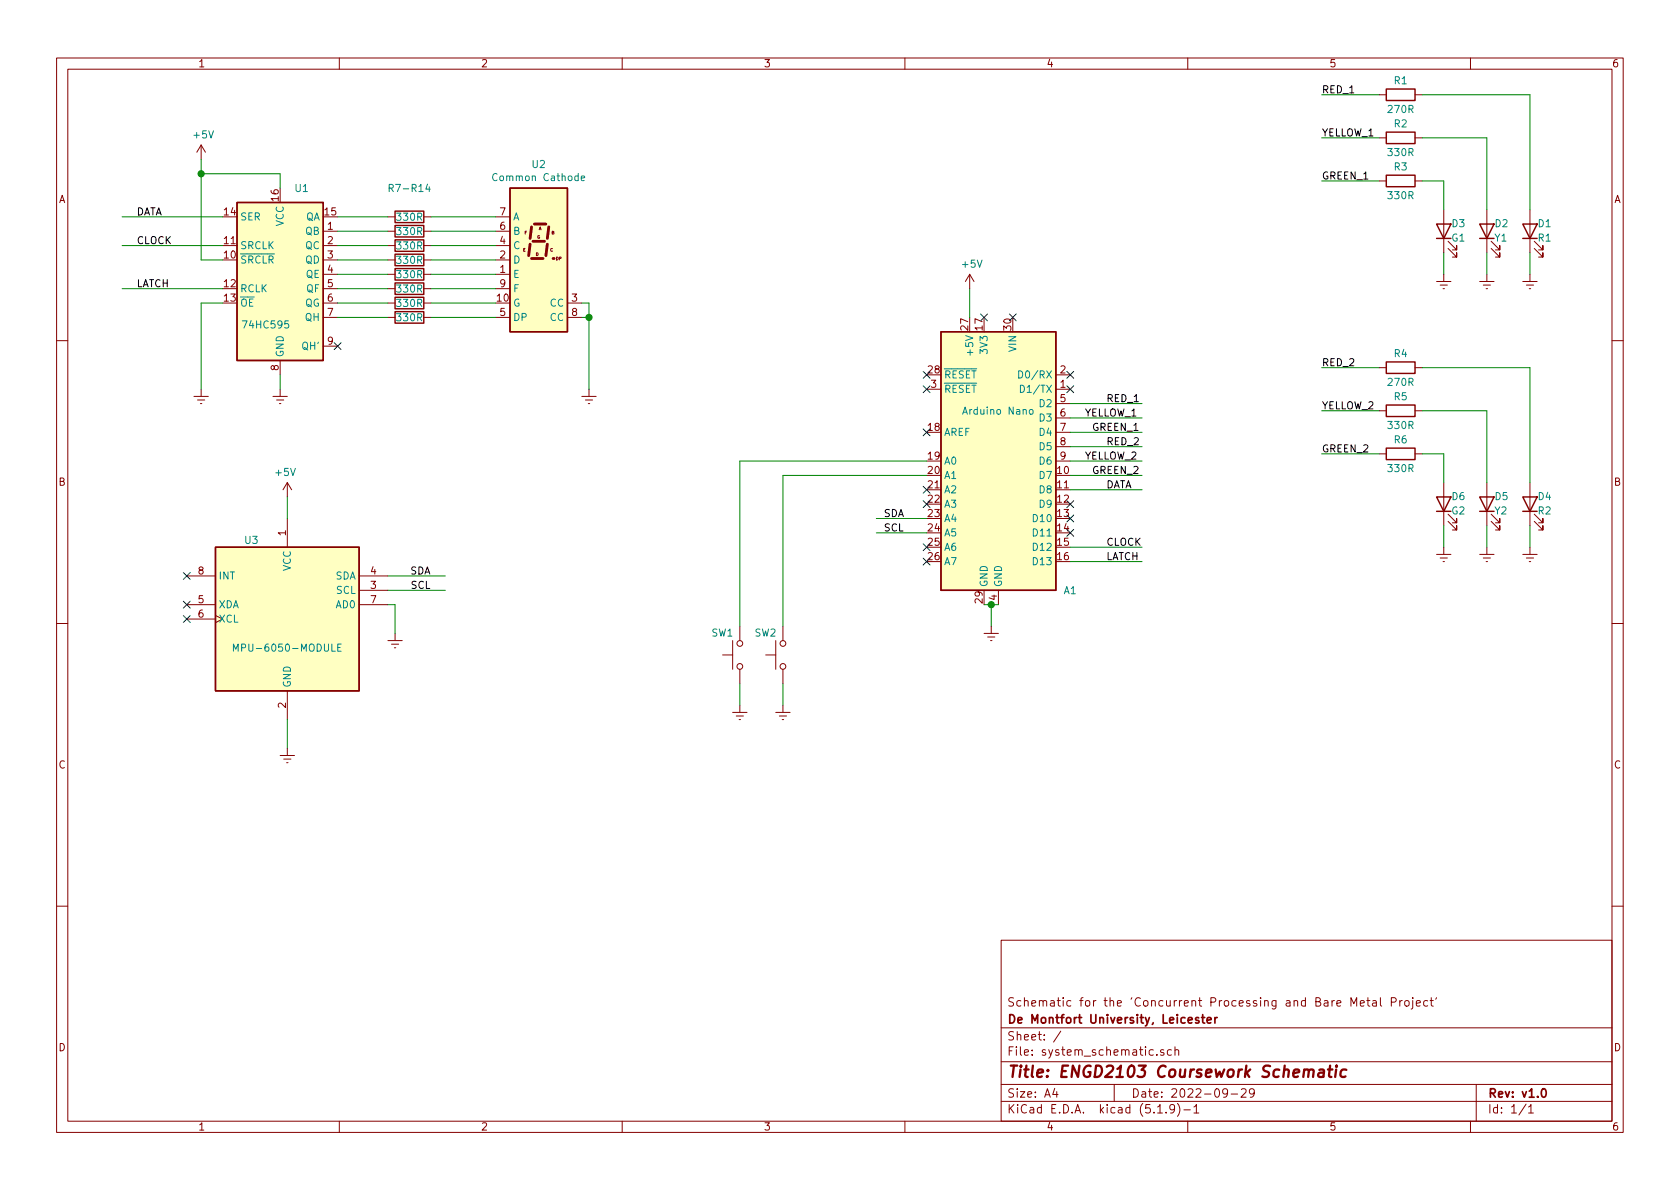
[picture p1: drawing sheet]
<svg xmlns="http://www.w3.org/2000/svg" width="297mm" height="210mm" viewBox="0 0 297 210" stroke-linecap="round" stroke-linejoin="round" font-family="sans-serif">
<g fill="none" stroke="#840000" stroke-width=".18">
<path d="M10 10.3h277v189.9h-277zM12 12.2h273v186.1h-273zM60 10.3v1.9M110 10.3v1.9M160 10.3v1.9M210 10.3v1.9M260 10.3v1.9M57.1 46h2.6M57.1 40.9h2.6M57.1 43.4h2.6M57.1 48.5h2.6M57.1 51h2.6"/>
<path d="M57.1 53.6h2.6M57.1 56.1h2.6M68.6 46h1.2M74.9 46h1.3M10 60.2h2M49.5 63.7v2.6M57.1 61.2h2.6M285 60.2h2M10 110.3h2M127.8 115.8h1.7M129.5 113.3v5.1M130.8 110.7v2.6"/>
<path d="M130.8 118.4v2.5M135.4 115.8h1.8M137.2 113.3v5.1M138.4 110.7v2.6M138.4 118.4v2.5M174 112h2.5M174.6 112.6h1.3M175.1 113.3h.3M175.3 110.7v1.3M285 110.3h2M129.5 126h2.6M130.2 126.6h1.2"/>
<path d="M130.7 127.2h.2M130.8 124.7v1.3M137.2 126h2.5M137.8 126.6h1.3M138.3 127.2h.3M138.4 124.7v1.3M10 160.2h2M177 166.3h108v32h-108zM238.9 177.9v-1.5l.5 1.1 .5-1.1v1.5M240.5 177.4l.7-.1-.1-.3-.4-.1-.2 .2 .1 .7h.5M241.7 176.9h.5M241.9 176.4v1.3l.3 .2"/>
<path d="M242.7 177h.6l.1 .9M243.4 177.3l-.5 .1-.3 .2 .3 .3 .5-.1M244.1 176.4v1.3l.2 .2M246 177.2l.7-.1 .2-.2-.1-.3-.2-.2h-.6v1.5M247.5 176.9v1M247.9 176.9l-.4 .3M248.4 177.1l.2-.2 .5 .2v.7l-.2 .1-.5-.1zM249.8 176.9v1.3l-.3 .2M249.8 176.4v.2M250.4 177.4l.7-.1v-.3l-.5-.1-.2 .2 .1 .7h.6M252.4 177l-.4-.1-.3 .3 .1 .6 .2 .1 .4-.1M252.9 176.9h.5"/>
<path d="M253.1 176.4v1.3l.3 .2M254 176.4l-.2 .3M285 160.2h2M60 198.3v1.9M110 198.3v1.9M160 198.3v1.9M177 194.8h108M177 191.8h108M177 187.8h108M177 181.8h108M186.5 192.5l-.4 1h1M186.8 193v1"/>
<path d="M187.6 182.3l-1.3 2M197 191.8v3M204.5 186.5v.1M204.7 196.8h.8M205.8 185.7a.37 .37 0 0 0-.6 .1l.1 .2 .5 .2v.1l-.2 .3-.4-.1M206.2 196.7v.1M207.1 185.7l-.4-.1-.3 .3 .1 .6 .2 .1 .4-.1M207.7 196l-.1 .1a.48 .48 0 0 1-.6 .1l-.2-.2 .2-.6a.48 .48 0 0 1 .6 .1 1.27 1.27 0 0 1-.2 1.2l-.4 .1M207.7 185.7h.1a.37 .37 0 0 1 .6 .1v.8M207.7 185.1v1.5M208.2 195.1a1.71 1.71 0 0 1 0 2.3M209.3 196.3h1.2"/>
<path d="M210 198.3v1.9M211.1 195.8l.4-.5v1.5M211.1 196.8h.9M217 193.2l-.1 .2a.48 .48 0 0 1-.6-.1v-.6a.48 .48 0 0 1 .6-.1l.1 .1a1.19 1.19 0 0 1-.2 1.2l-.5 .1M217.7 193.5h1.1M219.5 192.7l.2-.2h.3l.3 .2v.3v.2l-.9 .8h.9M221.8 193.2l-.3 .3h-.3l-.3-.3v-.4l.2-.2 .4-.1 .2 .2a1.13 1.13 0 0 1-.2 1.2l-.4 .1M260 198.3v1.9M261 191.8v6.5M269.8 195.2l-1.2 2M270.3 195.8l.4-.5v1.5M270.3 196.8h.8"/>
<circle cx="130.8" cy="117.9" r=".51"/>
<circle cx="130.8" cy="113.8" r=".51"/>
<circle cx="138.4" cy="113.8" r=".51"/>
<circle cx="138.4" cy="117.9" r=".51"/>
</g>
<path d="M212.4 179.9h.6M212.6 179.4v1.3l.4 .2M214.8 179.9v1M215.2 179.9l-.3 .2-.1 .1M211.9 180l-.3-.1-.2 .2 .1 .3 .4 .1v.3h-.5M213.4 180.4l.7-.1v-.3l-.4-.1-.3 .2 .1 .7h.6M272.7 192.7l.2-.2a.81 .81 0 0 1 .6 .6 .81 .81 0 0 1-.3 .8l-.2 .1a.79 .79 0 0 1-.3-1.3z" fill="none" stroke="#840000" stroke-width=".3"/>
<path d="M233.3 189.2h.7v1.2M234.1 189.6l-.7 .1a.4 .4 0 0 0-.3 .3 .4 .4 0 0 0 .2 .4l.7-.1M234.8 189.1h.8M235.2 188.4l-.2 1.8v.1l.4 .1M236.2 189.1l-.1 1.3M236.3 188.4v.2M238 189.2a.68 .68 0 0 0-.9 .3l-.1 .6 .1 .2 .2 .1 .6-.1" fill="none" stroke="#840000" stroke-width=".41"/>
<path d="M41.9 35.8h15.2v27.9h-15.2zM90.2 33.3h10.1v25.4h-10.1zM69.8 45h5.1v2h-5.1z" fill="none" stroke="#840000" stroke-width=".25"/>
<path d="M68.8 33.3l.6-.1 .1-.2v-.3l-.2-.1h-.5v1.3M75.6 32.6l-.3 .8h.8" fill="none" stroke="#008484" stroke-width=".18"/>
<g fill="#ffffc2" stroke="#ffffc2" stroke-width=".18">
<path d="M41.9 35.8h15.2v27.9h-15.2z"/>
<path d="M90.2 33.3h10.1v25.4h-10.1z"/>
</g>
<path d="M94.5 39.6h2M93.7 43.2l-.2 2M94 45.7h2M94 40.1l-.3 2.1M94.2 42.7h2.1M96.8 43.2l-.3 2M97 40.1l-.2 2.1" fill="none" stroke="#840000" stroke-width=".51"/>
<circle cx="97.8" cy="45.7" r=".25" fill="#840000"/>
<g fill="none" stroke="#840000" stroke-width=".18">
<path d="M243.8 16.8h1.3M250.2 16.8h1.3M35.6 25.6v2.6M35.6 25.6l-.8 1.3M35.6 25.6l.7 1.3M68.6 38.3h1.2M74.9 38.3h1.3M87.6 38.3h2.6M243.8 32h1.3M243.8 24.4h1.3M250.2 32h1.3M250.2 24.4h1.3"/>
<path d="M255.3 37.1v7.6M262.9 37.1v7.6M270.5 37.1v7.6M68.6 48.5h1.2M68.6 53.6h1.2M68.6 43.4h1.2M68.6 56.1h1.2M68.6 40.9h1.2M68.6 51h1.2M74.9 48.5h1.3M74.9 53.6h1.3M74.9 43.4h1.3"/>
<path d="M74.9 56.1h1.3M74.9 40.9h1.3M74.9 51h1.3M87.6 48.5h2.6M87.6 46h2.6M87.6 43.4h2.6M87.6 56.1h2.6M87.6 40.9h2.6M87.6 51h2.6M100.3 53.6h2.6M100.3 56.1h2.6M171.4 48.5l-.7 1.3"/>
<path d="M171.4 48.5v2.5M171.4 48.5l.8 1.3M254 49.8h2.5M254.6 50.4h1.3M255.1 51h.3M255.3 48.5v1.3M256 43.9l1.6 1.6v-.8v.8h-.8M256 42.7l1.6 1.5v-.8v.8h-.8M261.6 49.8h2.6M262.3 50.4h1.2M262.8 51h.2M262.9 48.5v1.3"/>
<path d="M263.7 43.9l1.5 1.6v-.8v.8h-.8M263.7 42.7l1.5 1.5v-.8v.8h-.8M269.2 49.8h2.6M269.9 50.4h1.2M270.4 51h.2M270.5 48.5v1.3M271.3 43.9l1.5 1.6v-.8v.8h-.8M271.3 42.7l1.5 1.5v-.8v.8h-.8M34.3 70.1h2.5M34.9 70.7h1.3M35.4 71.4h.3M35.6 68.8v1.3"/>
<path d="M48.3 70.1h2.5M48.9 70.7h1.3M49.4 71.4h.3M49.5 68.8v1.3M102.9 70.1h2.5M103.5 70.7h1.3M104 71.4h.3M104.1 68.8v1.3M163.8 68.8h2.6M186.7 71.4h2.5M186.7 68.8h2.5M186.7 66.3h2.5"/>
<path d="M186.7 73.9h2.5M186.7 76.4h2.5M186.7 79h2.5M243.8 65h1.3M243.8 72.6h1.3M250.2 65h1.3M250.2 72.6h1.3M50.8 85.3v2.6M50.8 91.7v5.1M50.8 85.3l.8 1.3M50.8 85.3l-.8 1.3M186.7 81.5h2.5"/>
<path d="M243.8 80.3h1.3M250.2 80.3h1.3M254 98h2.5M254.6 98.7h1.3M255.1 99.3h.3M255.3 85.3v7.7M255.3 96.8v1.2M256 92.2l1.6 1.5v-.7v.7h-.8M256 90.9l1.6 1.6v-.8v.8h-.8M261.6 98h2.6M262.3 98.7h1.2M262.8 99.3h.2"/>
<path d="M262.9 85.3v7.7M262.9 96.8v1.2M263.7 92.2l1.5 1.5v-.7v.7h-.8M263.7 90.9l1.5 1.6v-.8v.8h-.8M269.2 98h2.6M269.9 98.7h1.2M270.4 99.3h.2M270.5 85.3v7.7M270.5 96.8v1.2M271.3 92.2l1.5 1.5v-.7v.7h-.8M271.3 90.9l1.5 1.6v-.8v.8h-.8M33 101.8h5.1"/>
<path d="M33 106.9h5.1M33 109.5h5.1M63.5 104.4h5.1M63.5 101.8h5.1M63.5 106.9h5.1M68.6 113.3h2.5M69.2 113.9h1.3M69.7 114.5h.3M69.8 112v1.3M176.5 104.4v2.5M49.5 133.6h2.6M50.2 134.2h1.2"/>
<path d="M50.7 134.9h.2M50.8 122.2v5M50.8 132.3v1.3"/>
</g>
<path d="M102.8 31.5l.6-.1-.1-.2-.4-.1-.1 .2v.6h.5M180.1 65.6a.64 .64 0 0 1 .7 .6 .64 .64 0 0 1-.7 .6zM180.4 68.1a.64 .64 0 0 1 .7 .7 .64 .64 0 0 1-.7 .6zM182.1 72.5l.3-.1 .2 .1-.1 .7h-.3l-.2-.2zM41.3 115.2v-1.3l.4 .9 .4-.9v1.3M59.7 114.5h.4M60.3 113.9h-.6v1.3h.6" fill="none" stroke="#008484" stroke-width=".18"/>
<g fill="none" stroke="#840000" stroke-width=".25">
<path d="M245.1 15.7h5.1v2.1h-5.1zM69.8 37.3h5.1v2.1h-5.1zM69.8 39.9h5.1v2h-5.1zM245.1 31h5.1v2h-5.1zM245.1 23.4h5.1v2h-5.1zM254 39.6h2.5l-1.2 2.6zM261.6 39.6h2.6l-1.3 2.6zM269.2 39.6h2.6l-1.3 2.6zM69.8 42.4h5.1v2h-5.1zM69.8 47.5h5.1v2h-5.1zM69.8 52.6h5.1v2h-5.1zM69.8 50h5.1v2.1h-5.1z"/>
<path d="M69.8 55.1h5.1v2h-5.1zM166.4 58.7h20.3v45.7h-20.3zM254 42.2h2.5M261.6 42.2h2.6M269.2 42.2h2.6M245.1 64h5.1v2h-5.1zM245.1 79.2h5.1v2.1h-5.1zM245.1 71.6h5.1v2.1h-5.1zM38.1 96.8h25.4v25.4h-25.4zM254 87.9h2.5l-1.2 2.5zM254 90.4h2.5M261.6 87.9h2.6l-1.3 2.5z"/>
<path d="M261.6 90.4h2.6M269.2 87.9h2.6l-1.3 2.5zM269.2 90.4h2.6"/>
</g>
<g fill="#ffffc2" stroke="#ffffc2" stroke-width=".18">
<path d="M38.1 96.8h25.4v25.4h-25.4z"/>
<path d="M166.4 58.7h20.3v45.7h-20.3z"/>
</g>
<g fill="none" stroke="#008400" stroke-width=".18">
<path d="M233.7 16.8h10.1M251.5 16.8h19v20.3M21.6 38.3h17.8M35.6 28.2v17.8h3.8M35.6 30.7h13.9v2.6M59.7 38.3h8.9M76.2 38.3h11.4M233.7 24.4h10.1M233.7 32h10.1M251.5 24.4h11.4v12.7M251.5 32h3.8v5.1M21.6 43.4h17.8"/>
<path d="M21.6 51h17.8M39.4 53.6h-3.8v15.2M59.7 43.4h8.9M59.7 51h8.9M59.7 46h8.9M59.7 53.6h8.9M59.7 56.1h8.9M59.7 48.5h8.9M59.7 40.9h8.9M76.2 43.4h11.4M76.2 51h11.4M76.2 46h11.4"/>
<path d="M76.2 53.6h11.4M76.2 56.1h11.4M76.2 48.5h11.4M76.2 40.9h11.4M102.9 53.6h1.2v15.2M102.9 56.1h1.2M171.4 51v5.1M255.3 44.7v3.8M262.9 44.7v3.8M270.5 44.7v3.8M49.5 66.3v2.5M189.2 73.9h12.7"/>
<path d="M189.2 79h12.7M189.2 76.4h12.7M189.2 71.4h12.7M233.7 72.6h10.1M233.7 65h10.1M251.5 72.6h11.4v12.7M251.5 65h19v20.3M50.8 87.9v3.8M154.9 91.7h8.9M154.9 94.2h8.9M163.8 81.5h-33v29.2M163.8 84.1h-25.4v26.6"/>
<path d="M189.2 86.6h12.7M189.2 96.8h12.7M189.2 99.3h12.7M189.2 81.5h12.7M189.2 84.1h12.7M233.7 80.3h10.1M251.5 80.3h3.8v5M255.3 93v3.8M262.9 93v3.8M270.5 93v3.8M68.6 106.9h1.2v5.1M68.6 104.4h10.1"/>
<path d="M68.6 101.8h10.1M174 106.9h2.5M175.3 106.9v3.8M50.8 127.2v5.1M130.8 120.9v3.8M138.4 120.9v3.8"/>
</g>
<g fill="#008400" stroke="#008400" stroke-width=".25">
<circle cx="104.1" cy="56.1" r=".51"/>
<circle cx="35.6" cy="30.7" r=".51"/>
<circle cx="175.3" cy="106.9" r=".51"/>
</g>
<g fill="none" stroke="#000084" stroke-width=".18">
<path d="M173.4 55.5l1.2 1.2M174.6 55.5l-1.2 1.2M178.5 55.5l1.2 1.2M179.7 55.5l-1.2 1.2M59.1 60.6l1.2 1.2M60.3 60.6l-1.2 1.2M163.2 65.7l1.2 1.2M163.2 68.2l1.2 1.2M163.2 75.8l1.2 1.3M164.4 65.7l-1.2 1.2M164.4 68.2l-1.2 1.2M164.4 75.8l-1.2 1.3"/>
<path d="M188.6 65.7l1.2 1.2M188.6 68.2l1.2 1.2M189.8 68.2l-1.2 1.2M189.8 65.7l-1.2 1.2M163.2 88.5l1.2 1.3M163.2 86l1.2 1.2M163.2 96.2l1.2 1.2M163.2 98.7l1.2 1.2M164.4 88.5l-1.2 1.3M164.4 86l-1.2 1.2M164.4 96.2l-1.2 1.2M164.4 98.7l-1.2 1.2"/>
<path d="M188.6 91.1l1.2 1.2M188.6 88.5l1.2 1.3M188.6 93.6l1.2 1.2M189.8 91.1l-1.2 1.2M189.8 88.5l-1.2 1.3M189.8 93.6l-1.2 1.2M32.4 101.2l1.2 1.3M32.4 106.3l1.2 1.2M32.4 108.9l1.2 1.2M33.6 101.2l-1.2 1.3M33.6 106.3l-1.2 1.2M33.6 108.9l-1.2 1.2"/>
</g>
<text font-size="2.8" fill="#840000" x="178" y="190.5">Title: ENGD2103 Coursework Schematic</text>
<g font-size="2.1" fill="#840000">
<text x="178" y="178">Schematic for the 'Concurrent Processing and Bare Metal Project'</text>
<text x="178" y="184">Sheet: /</text>
<text x="178" y="181">De Montfort University, Leicester</text>
<text x="178" y="186.7">File: system_schematic.sch</text>
<text x="178" y="196.9">KiCad E.D.A. kicad (5.1.9)-1</text>
<text x="178" y="194.1">Size: A4</text>
<text x="200" y="194.1">Date: 2022-09-29</text>
<text x="263" y="194.1">Rev: v1.0</text>
<text x="263" y="196.9">Id: 1/1</text>
</g>
<g font-size="1.8" fill="#840000">
<text x="35" y="11.9">1</text>
<text x="85" y="11.9">2</text>
<text x="135" y="11.9">3</text>
<text x="185" y="11.9">4</text>
<text x="235" y="11.9">5</text>
<text x="285" y="11.9">6</text>
<text x="10.4" y="35.9">A</text>
<text x="49.3" y="35.5" transform="rotate(-90 49.3 35.5)">16</text>
<text x="285.4" y="35.9">A</text>
<text x="39.7" y="38.1">14</text>
<text x="57.5" y="38.1">15</text>
<text x="57.9" y="40.6">1</text>
<text x="88.4" y="40.6">6</text>
<text x="88.4" y="38.1">7</text>
<text x="39.7" y="45.7">10</text>
<text x="39.7" y="43.2">11</text>
<text x="57.9" y="43.2">2</text>
<text x="57.9" y="45.7">3</text>
<text x="88.4" y="45.7">2</text>
<text x="88.4" y="43.2">4</text>
<text x="39.7" y="50.8">12</text>
<text x="39.7" y="53.3">13</text>
<text x="57.9" y="48.3">4</text>
<text x="57.9" y="50.8">5</text>
<text x="57.9" y="53.3">6</text>
<text x="87.9" y="53.3">10</text>
<text x="88.4" y="48.3">1</text>
<text x="88.4" y="50.8">9</text>
<text x="101.1" y="53.3">3</text>
<text x="57.9" y="55.9">7</text>
<text x="88.4" y="55.9">5</text>
<text x="101.1" y="55.9">8</text>
<text x="171.2" y="58.4" transform="rotate(-90 171.2 58.4)">27</text>
<text x="173.7" y="58.4" transform="rotate(-90 173.7 58.4)">17</text>
<text x="178.8" y="58.4" transform="rotate(-90 178.8 58.4)">30</text>
<text x="49.3" y="65.5" transform="rotate(-90 49.3 65.5)">8</text>
<text x="57.9" y="61">9</text>
<text x="164.1" y="66">28</text>
<text x="164.6" y="68.6">3</text>
<text x="187.5" y="68.6">1</text>
<text x="187.5" y="66">2</text>
<text x="187.5" y="71.1">5</text>
<text x="164.1" y="76.2">18</text>
<text x="187.5" y="73.7">6</text>
<text x="187.5" y="76.2">7</text>
<text x="164.1" y="81.3">19</text>
<text x="164.1" y="83.8">20</text>
<text x="187" y="83.8">10</text>
<text x="187.5" y="78.7">8</text>
<text x="187.5" y="81.3">9</text>
<text x="10.4" y="85.9">B</text>
<text x="164.1" y="86.4">21</text>
<text x="164.1" y="88.9">22</text>
<text x="187" y="86.4">11</text>
<text x="187" y="88.9">12</text>
<text x="285.4" y="85.9">B</text>
<text x="50.5" y="94.7" transform="rotate(-90 50.5 94.7)">1</text>
<text x="164.1" y="91.4">23</text>
<text x="164.1" y="94">24</text>
<text x="187" y="91.4">13</text>
<text x="187" y="94">14</text>
<text x="35.1" y="101.6">8</text>
<text x="65.6" y="101.6">4</text>
<text x="164.1" y="96.5">25</text>
<text x="164.1" y="99.1">26</text>
<text x="187" y="96.5">15</text>
<text x="187" y="99.1">16</text>
<text x="35.1" y="106.7">5</text>
<text x="65.6" y="104.1">3</text>
<text x="65.6" y="106.7">7</text>
<text x="173.7" y="106.6" transform="rotate(-90 173.7 106.6)">29</text>
<text x="176.3" y="106.1" transform="rotate(-90 176.3 106.1)">4</text>
<text x="35.1" y="109.2">6</text>
<text x="50.5" y="125.2" transform="rotate(-90 50.5 125.2)">2</text>
<text x="10.4" y="135.9">C</text>
<text x="285.4" y="135.9">C</text>
<text x="10.4" y="185.9">D</text>
<text x="285.4" y="185.9">D</text>
<text x="35" y="199.9">1</text>
<text x="85" y="199.9">2</text>
<text x="135" y="199.9">3</text>
<text x="185" y="199.9">4</text>
<text x="235" y="199.9">5</text>
<text x="285" y="199.9">6</text>
</g>
<g font-size="1.8">
<text x="233.7" y="16.5">RED_1</text>
<text x="233.7" y="24.1">YELLOW_1</text>
<text x="233.7" y="31.7">GREEN_1</text>
<text x="24.1" y="38.1">DATA</text>
<text x="24.1" y="43.2">CLOCK</text>
<text x="24.1" y="50.8">LATCH</text>
<text x="233.7" y="64.8">RED_2</text>
<text x="195.6" y="71.1">RED_1</text>
<text x="191.8" y="73.7">YELLOW_1</text>
<text x="193" y="76.2">GREEN_1</text>
<text x="233.7" y="72.4">YELLOW_2</text>
<text x="191.8" y="81.3">YELLOW_2</text>
<text x="193" y="83.8">GREEN_2</text>
<text x="195.6" y="78.7">RED_2</text>
<text x="233.7" y="80">GREEN_2</text>
<text x="195.6" y="86.4">DATA</text>
<text x="156.2" y="91.4">SDA</text>
<text x="156.2" y="94">SCL</text>
<text x="72.5" y="101.6">SDA</text>
<text x="195.6" y="99.1">LATCH</text>
<text x="195.6" y="96.5">CLOCK</text>
<text x="72.7" y="104.1">SCL</text>
</g>
<g font-size="1.8" fill="#008484">
<text x="246.5" y="14.9">R1</text>
<text x="245.5" y="20">270R</text>
<text x="246.5" y="22.5">R2</text>
<text x="34.3" y="24.5">+5V</text>
<text x="94.1" y="29.7">U2</text>
<text x="245.5" y="27.6">330R</text>
<text x="52.2" y="34">U1</text>
<text x="69.3" y="34">R7-R14</text>
<text x="87.6" y="32">Common Cathode</text>
<text x="245.5" y="35.2">330R</text>
<text x="246.5" y="30.1">R3</text>
<text x="42.4" y="39">SER</text>
<text x="50.2" y="40.1" transform="rotate(-90 50.2 40.1)">VCC</text>
<text x="54" y="41.5">QB</text>
<text x="54" y="39">QA</text>
<text x="70.3" y="39">330R</text>
<text x="70.3" y="41.6">330R</text>
<text x="90.7" y="41.5">B</text>
<text x="90.7" y="39">A</text>
<text x="256.7" y="40.2">D3</text>
<text x="264.4" y="40.2">D2</text>
<text x="272" y="40.2">D1</text>
<text x="42.4" y="46.6">SRCLR</text>
<text x="42.4" y="44.1">SRCLK</text>
<text x="54" y="44.1">QC</text>
<text x="54" y="46.6">QD</text>
<text x="70.3" y="46.7">330R</text>
<text x="70.3" y="44.1">330R</text>
<text x="90.7" y="46.6">D</text>
<text x="90.7" y="44.1">C</text>
<text x="170.2" y="47.3">+5V</text>
<text x="256.7" y="42.7">G1</text>
<text x="264.3" y="42.7">Y1</text>
<text x="272" y="42.7">R1</text>
<text x="42.4" y="51.7">RCLK</text>
<text x="54.1" y="49.1">QE</text>
<text x="54.2" y="51.7">QF</text>
<text x="70.3" y="51.7">330R</text>
<text x="70.3" y="49.2">330R</text>
<text x="90.7" y="49.1">E</text>
<text x="90.7" y="51.7">F</text>
<text x="42.4" y="54.2">OE</text>
<text x="43.3" y="58.1">74HC595</text>
<text x="53.9" y="54.2">QG</text>
<text x="54" y="56.8">QH</text>
<text x="70.3" y="54.3">330R</text>
<text x="70.3" y="56.8">330R</text>
<text x="90.7" y="54.2">G</text>
<text x="90.7" y="56.8">DP</text>
<text x="97.3" y="54.2">CC</text>
<text x="97.3" y="56.8">CC</text>
<text x="50.2" y="63.2" transform="rotate(-90 50.2 63.2)">GND</text>
<text x="53.6" y="61.8">QH'</text>
<text x="172.1" y="62.4" transform="rotate(-90 172.1 62.4)">+5V</text>
<text x="174.6" y="62.3" transform="rotate(-90 174.6 62.3)">3V3</text>
<text x="179.7" y="62.1" transform="rotate(-90 179.7 62.1)">VIN</text>
<text x="246.5" y="63.2">R4</text>
<text x="166.9" y="66.9">RESET</text>
<text x="166.9" y="69.5">RESET</text>
<text x="181" y="66.9">D0/RX</text>
<text x="181.2" y="69.5">D1/TX</text>
<text x="245.5" y="68.2">270R</text>
<text x="246.5" y="70.8">R5</text>
<text x="166.9" y="77.1">AREF</text>
<text x="170.7" y="73.3">Arduino Nano</text>
<text x="183.9" y="72">D2</text>
<text x="183.9" y="74.5">D3</text>
<text x="183.9" y="77.1">D4</text>
<text x="245.5" y="75.9">330R</text>
<text x="166.9" y="82.2">A0</text>
<text x="183.9" y="79.6">D5</text>
<text x="183.9" y="82.2">D6</text>
<text x="245.5" y="83.5">330R</text>
<text x="246.5" y="78.4">R6</text>
<text x="48.8" y="84.2">+5V</text>
<text x="166.9" y="84.7">A1</text>
<text x="166.9" y="87.2">A2</text>
<text x="166.9" y="89.8">A3</text>
<text x="183.9" y="84.7">D7</text>
<text x="183.9" y="87.2">D8</text>
<text x="183.9" y="89.8">D9</text>
<text x="256.7" y="88.4">D6</text>
<text x="264.4" y="88.4">D5</text>
<text x="272" y="88.4">D4</text>
<text x="166.9" y="92.3">A4</text>
<text x="166.9" y="94.9">A5</text>
<text x="182.9" y="92.3">D10</text>
<text x="182.9" y="94.9">D11</text>
<text x="256.7" y="91">G2</text>
<text x="264.3" y="91">Y2</text>
<text x="272" y="91">R2</text>
<text x="43.3" y="96.2">U3</text>
<text x="51.4" y="101" transform="rotate(-90 51.4 101)">VCC</text>
<text x="166.9" y="97.4">A6</text>
<text x="166.9" y="99.9">A7</text>
<text x="182.9" y="97.4">D12</text>
<text x="182.9" y="99.9">D13</text>
<text x="38.6" y="107.6">XDA</text>
<text x="38.6" y="102.5">INT</text>
<text x="59.3" y="102.5">SDA</text>
<text x="59.5" y="105">SCL</text>
<text x="59.5" y="107.6">AD0</text>
<text x="174.6" y="103.9" transform="rotate(-90 174.6 103.9)">GND</text>
<text x="177.2" y="103.9" transform="rotate(-90 177.2 103.9)">GND</text>
<text x="188.1" y="105.1">A1</text>
<text x="38.6" y="110.1">XCL</text>
<text x="125.8" y="112.6">SW1</text>
<text x="133.5" y="112.6">SW2</text>
<text x="42.4" y="115.2">MPU-6050-MODULE</text>
<text x="51.4" y="121.7" transform="rotate(-90 51.4 121.7)">GND</text>
</g>
<g font-size=".7" fill="#840000">
<text x="92.8" y="41.4">F</text>
<text x="95.2" y="40.7">A</text>
<text x="97.5" y="41.4">B</text>
<text x="92.5" y="44.5">E</text>
<text x="94.7" y="45.2">D</text>
<text x="95" y="42.2">G</text>
<text x="97.3" y="44.5">C</text>
<text x="98.3" y="46">DP</text>
</g>
</svg>
